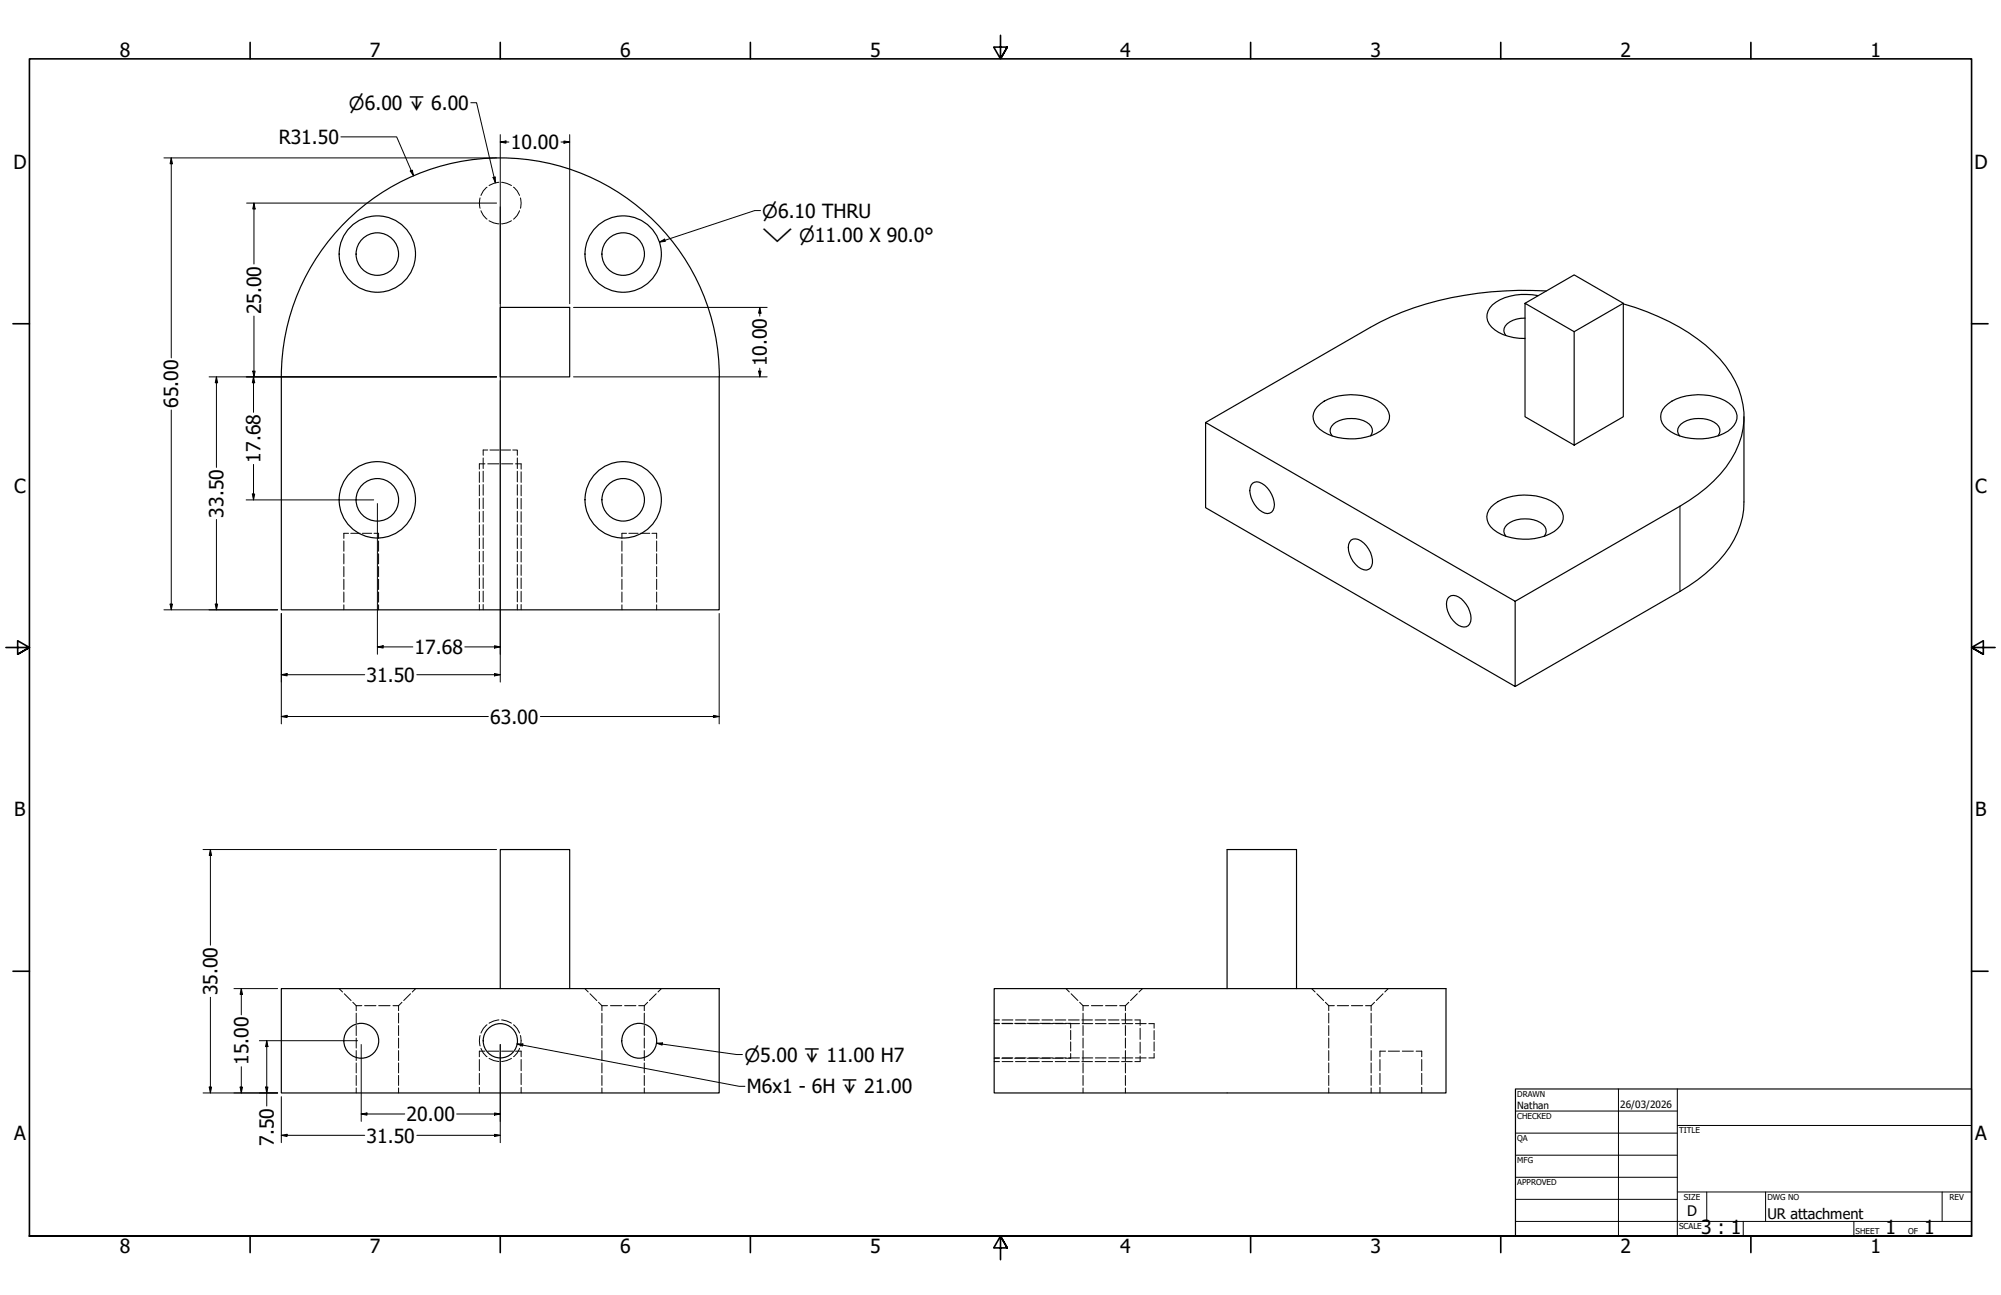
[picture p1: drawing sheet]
<svg xmlns="http://www.w3.org/2000/svg" width="864mm" height="559mm" viewBox="0 0 864 559" stroke-linecap="round" stroke-linejoin="round" font-family="sans-serif">
<!-- layer: Hidden Narrow (ANSI) -->
<g fill="none" stroke="#000" stroke-width=".43">
<path d="M206.9 200.2v2.2M206.9 203.6v4.6M206.9 209.3v4.6M206.9 215.1v4.5M224.9 200.2v2.2M224.9 203.6v4.6M224.9 209.3v4.6M224.9 215.1v4.5M206.9 220.8v4.6M206.9 226.5v4.6M206.9 232.2v4.6M206.9 237.9v4.6"/>
<path d="M224.9 220.8v4.6M224.9 226.5v4.6M224.9 232.2v4.6M224.9 237.9v4.6M206.9 243.7v4.6M206.9 249.4v4.6M206.9 255.1v4.6M224.9 243.7v4.6M224.9 249.4v4.6M224.9 255.1v4.6M206.9 260.9v2.2M224.9 260.9v2.2"/>
<path d="M207.2 446.8l-.3 2.3 .3 2.3M207.6 452.4a7 7 0 0 0 2.6 3.6M210.2 442.2a7.2 7.2 0 0 0-2.6 3.6M211.1 456.7l2 .9 2.2 .4M215.3 440.1l-2.2 .5-2 .9M216.5 440.1l2.2 .5 2 .9M220.7 456.7l-2 .9-2.2 .4M221.6 442.2a7.2 7.2 0 0 1 2.6 3.6M224.2 452.4a7 7 0 0 1-2.6 3.6M224.6 446.8l.3 2.3-.3 2.3M429.1 458.1h2.3M429.1 440.1h2.3"/>
<path d="M432.5 458.1h4.6M432.5 440.1h4.6M438.3 458.1h4.5M438.3 440.1h4.5M444 458.1h4.6M444 440.1h4.6M449.7 458.1h4.6M449.7 440.1h4.6M455.4 458.1h4.6M455.4 440.1h4.6M461.1 458.1h4.7M461.1 440.1h4.7"/>
<path d="M466.9 458.1h4.6M466.9 440.1h4.6M472.6 458.1h4.6M472.6 440.1h4.6M478.3 458.1h4.6M478.3 440.1h4.6M484.1 458.1h4.5M484.1 440.1h4.5M489.8 458.1h2.3M489.8 440.1h2.3"/>
</g>
<!-- layer: Hidden (ANSI) -->
<g fill="none" stroke="#000" stroke-width=".43">
<path d="M215.3 78.7l-2.2 .4-2 1M216.5 78.7l2.2 .4 2 1M207.2 85.4l-.3 2.2 .3 2.3M207.6 90.9a7 7 0 0 0 2.6 3.7M210.2 80.8a7.2 7.2 0 0 0-2.6 3.5M211.1 95.2l2 1 2.2 .4M220.7 95.2l-2 1-2.2 .4M221.6 80.8a7.2 7.2 0 0 1 2.6 3.5M224.2 90.9a7 7 0 0 1-2.6 3.7M224.6 85.4l.3 2.2-.3 2.3M208.5 197.6v4.6M210.5 194.2h-2v2.3"/>
<path d="M211.5 194.2h3.9M216.4 194.2h3.9M221.3 194.2h2v2.3M223.3 197.6v4.6M206.9 200.2h2.4M208.5 203.3v4.7M208.5 209.1v4.6M208.5 214.9v4.6M210.5 200.2h4.8M216.5 200.2h4.8M222.5 200.2h2.4M223.3 203.3v4.7"/>
<path d="M223.3 209.1v4.6M223.3 214.9v4.6M148.4 233.4v4.5M148.4 239v4.3M150.4 230.1h-2v2.2M151.4 230.1h4M156.4 230.1h4M161.4 230.1h2v2.2M163.4 233.4v4.5M163.4 239v4.3M208.5 220.6v4.6M208.5 226.4v4.5"/>
<path d="M208.5 232.1v4.6M208.5 237.9v4.5M223.3 220.6v4.6M223.3 226.4v4.5M223.3 232.1v4.6M223.3 237.9v4.5M268.4 233.4v4.5M268.4 239v4.3M270.4 230.1h-2v2.2M271.4 230.1h4M276.4 230.1h4M281.4 230.1h2v2.2"/>
<path d="M283.4 233.4v4.5M283.4 239v4.3M148.4 244.5v4.4M148.4 249.9v4.5M148.4 255.5v4.3M163.4 244.5v4.4M163.4 249.9v4.5M163.4 255.5v4.3M208.5 243.6v4.6M208.5 249.4v4.5M208.5 255.1v4.6M223.3 243.6v4.6"/>
<path d="M223.3 249.4v4.5M223.3 255.1v4.6M268.4 244.5v4.4M268.4 249.9v4.5M268.4 255.5v4.3M283.4 244.5v4.4M283.4 249.9v4.5M283.4 255.5v4.3M148.4 261v2.1M163.4 261v2.1M208.5 260.9v2.2M223.3 260.9v2.2"/>
<path d="M268.4 261v2.1M283.4 261v2.1M146.4 426.6l1.4 1.5M148.6 428.8l2.9 2.9M152.3 432.5l1.4 1.5M153.7 434h2.4M153.7 434v2.1M153.7 437.2v4.3M157.4 434h4.8M163.4 434h4.9M169.6 434h2.4M172 434v2.1"/>
<path d="M172 437.2v4.3M173.5 432.5l-1.5 1.5M177.2 428.8l-3 2.9M179.4 426.6l-1.5 1.5M252.4 426.6l1.5 1.5M254.6 428.8l3 2.9M258.3 432.5l1.5 1.5M259.8 434h2.4M259.8 434v2.1M259.8 437.2v4.3M263.5 434h4.9M269.6 434h4.8"/>
<path d="M275.7 434h2.4M278.1 434v2.1M278.1 437.2v4.3M279.5 432.5l-1.4 1.5M283.2 428.8l-2.9 2.9M285.4 426.6l-1.4 1.5M460.1 426.6l1.4 1.5M462.3 428.8l2.9 2.9M466 432.5l1.4 1.5M467.4 434h2.4M467.4 434v2.1M467.4 437.2v4.3"/>
<path d="M471 434h4.9M477.1 434h4.9M483.2 434h2.5M485.7 434v2.1M485.7 437.2v4.3M487.2 432.5l-1.5 1.5M490.9 428.8l-3 2.9M493.1 426.6l-1.5 1.5M566.1 426.6l1.5 1.5M568.3 428.8l2.9 2.9M572 432.5l1.5 1.5M573.5 434h2.4"/>
<path d="M573.5 434v2.1M573.5 437.2v4.3M577.2 434h4.8M583.2 434h4.9M589.3 434h2.5M591.8 434v2.1M591.8 437.2v4.3M593.2 432.5l-1.4 1.5M596.9 428.8l-2.9 2.9M599.1 426.6l-1.4 1.5M153.7 442.5v4.3M153.7 447.9v4.3"/>
<path d="M153.7 453.3v4.3M153.7 458.7v4.3M172 442.5v4.3M172 447.9v4.3M172 453.3v4.3M172 458.7v4.3M206.9 457.2v4.8M209.3 453.6h-2.4v2.4M210.5 453.6h4.8M216.5 453.6h4.8M222.5 453.6h2.4v2.4M224.9 457.2v4.8"/>
<path d="M259.8 442.5v4.3M259.8 447.9v4.3M259.8 453.3v4.3M259.8 458.7v4.3M278.1 442.5v4.3M278.1 447.9v4.3M278.1 453.3v4.3M278.1 458.7v4.3M429.1 441.6h2.2M429.1 456.6h2.2M429.1 456.5h2.3M429.1 441.7h2.3"/>
<path d="M432.4 441.6h4.4M432.4 456.6h4.4M432.6 456.5h4.5M432.6 441.7h4.5M437.9 441.6h4.4M437.9 456.6h4.4M438.3 456.5h4.6M438.3 441.7h4.6M443.4 441.6h4.4M443.4 456.6h4.4M444.1 456.5h4.5M444.1 441.7h4.5"/>
<path d="M448.9 441.6h4.4M448.9 456.6h4.4M449.8 456.5h4.6M449.8 441.7h4.6M454.4 441.6h4.4M454.4 456.6h4.4M455.5 456.5h4.6M455.5 441.7h4.6M459.9 441.6h2.2v2M461.3 456.5h4.6M461.3 441.7h4.6M462.1 444.6v4"/>
<path d="M462.1 449.6v4M462.1 454.6v2h-2.2M467 456.5h4.6M467 441.7h4.6M467.4 442.5v4.3M467.4 447.9v4.3M467.4 453.3v4.3M467.4 458.7v4.3M472.8 456.5h4.6M472.8 441.7h4.6M478.5 456.5h4.6M478.5 441.7h4.6"/>
<path d="M484.3 456.5h4.6M484.3 441.7h4.6M485.7 442.5v4.3M485.7 447.9v4.3M485.7 453.3v4.3M485.7 458.7v4.3M490 456.5h4.7M490 441.7h4.7M492.1 440.1v2.4M492.1 443.7v4.8M492.1 449.7v4.8M492.1 455.7v2.4"/>
<path d="M495.8 441.7h2.3v2M498.1 444.7v3.9M498.1 449.6v3.9M498.1 454.5v2h-2.3M573.5 442.5v4.3M573.5 447.9v4.3M573.5 453.3v4.3M573.5 458.7v4.3M591.8 442.5v4.3M591.8 447.9v4.3M591.8 453.3v4.3M591.8 458.7v4.3"/>
<path d="M595.6 457.2v4.8M598 453.6h-2.4v2.4M599.2 453.6h4.8M605.2 453.6h4.8M611.2 453.6h2.4v2.4M613.6 457.2v4.8M153.7 464.1v4.3M153.7 469.5v2.1M172 464.1v4.3M172 469.5v2.1M206.9 463.2v4.8M206.9 469.2v2.4"/>
<path d="M224.9 463.2v4.8M224.9 469.2v2.4M259.8 464.1v4.3M259.8 469.5v2.1M278.1 464.1v4.3M278.1 469.5v2.1M467.4 464.1v4.3M467.4 469.5v2.1M485.7 464.1v4.3M485.7 469.5v2.1M573.5 464.1v4.3M573.5 469.5v2.1"/>
<path d="M591.8 464.1v4.3M591.8 469.5v2.1M595.6 463.2v4.8M595.6 469.2v2.4M613.6 463.2v4.8M613.6 469.2v2.4"/>
</g>
<!-- layer: Visible (ANSI) -->
<g fill="none" stroke="#000" stroke-width=".51">
<path d="M215.9 132.7h30v29.9h-30zM658.2 130.9l21.2 12.2v49l-21.2-12.3v-48.9l21.2-12.3 21.2 12.3v48.9l-21.2 12.3M658.2 137.3a9.4 9.4 0 0 0-9 4.4l-.2 1 .9 2.1M663.8 127.6a24.2 24.2 0 0 0-19.7 3.9 6.6 6.6 0 0 0 1.1 10.9 22.1 22.1 0 0 0 13 3.7M667.4 125.5a148.6 148.6 0 0 0-67.1 11.2l-8.9 4.6-71.1 41M700.6 131.1a88.4 88.4 0 0 1 41.7 23.8 35.3 35.3 0 0 1 8.1 36.7 52.2 52.2 0 0 1-21.3 24.3l-75.2 43.6M700.6 130.9l-21.2 12.2M121.4 162.6v100.5h189v-100.5M121.4 162.7a94.5 94.5 0 0 1 94.5-94.6 94.5 94.5 0 0 1 94.6 94.6M568.6 175.5a21 21 0 0 1 16.8-5.1 17.8 17.8 0 0 1 13.2 6.1 6.1 6.1 0 0 1-1.4 8.3 24 24 0 0 1-27.7 .4 6.4 6.4 0 0 1-.9-9.7zM718.6 175.5a22.1 22.1 0 0 1 19.3-4.8 14.6 14.6 0 0 1 11.4 7.2 7 7 0 0 1-3.6 8.2 24.8 24.8 0 0 1-26.2-.9 6.4 6.4 0 0 1-.9-9.7zM752.7 179.8v36.8a38.6 38.6 0 0 1-13.6 28.2 72.8 72.8 0 0 1-14.1 10.4l-71.1 41"/>
<path d="M520.3 182.3l133.6 77.2v36.7l-133.6-77.1zM574.9 188.1a3.8 3.8 0 0 1 1.7-5.9 14 14 0 0 1 14.3 .8 3.6 3.6 0 0 1 .6 5.1M724.9 188.1a3.7 3.7 0 0 1 1.7-5.9 13.9 13.9 0 0 1 14.3 .8 3.6 3.6 0 0 1 .6 5.1M540.6 208.5a4.8 4.8 0 0 1 6.4 2.1 10.8 10.8 0 0 1 2.8 8.5 3.1 3.1 0 0 1-5.1 1.8 11.2 11.2 0 0 1-5.1-10.5zM643.6 218.8a22.1 22.1 0 0 1 19.3-4.8 14.6 14.6 0 0 1 11.4 7.2 7 7 0 0 1-3.5 8.2 24.8 24.8 0 0 1-26.3-.9 6.4 6.4 0 0 1-.9-9.7zM583.1 233a4.3 4.3 0 0 1 5.5 1.4 10.3 10.3 0 0 1 3.4 9.8 2.96 2.96 0 0 1-4.6 1.2 11 11 0 0 1-5.4-10.5zM649.9 231.4a3.7 3.7 0 0 1 1.7-5.9 13.9 13.9 0 0 1 14.3 .8 3.6 3.6 0 0 1 .6 5.1M625.4 257.6a4.8 4.8 0 0 1 6.4 2 9.8 9.8 0 0 1 2.5 9.6 3.7 3.7 0 0 1-5.9-.2 10.2 10.2 0 0 1-3.6-10.7zM121.4 426.6h189v45h-189zM215.9 426.6v-60h30v60M529.6 426.6h94.5v45h-195v-45h100.5v-60h30v60"/>
<circle cx="162.8" cy="109.6" r="9.2"/>
<circle cx="162.8" cy="109.6" r="16.5"/>
<circle cx="269" cy="109.6" r="9.2"/>
<circle cx="269" cy="109.6" r="16.5"/>
<circle cx="162.8" cy="215.7" r="9.2"/>
<circle cx="162.8" cy="215.7" r="16.5"/>
<circle cx="269" cy="215.7" r="9.2"/>
<circle cx="269" cy="215.7" r="16.5"/>
<circle cx="155.9" cy="449.1" r="7.5"/>
<circle cx="215.9" cy="449.1" r="7.4"/>
<circle cx="275.9" cy="449.1" r="7.5"/>
</g>
<!-- layer: Visible Narrow (ANSI) -->
<path d="M725 218.4v36.8" fill="none" stroke="#000" stroke-width=".43"/>
<!-- layer: Border (ANSI) -->
<g fill="none" stroke="#000" stroke-width=".7">
<path d="M107.9 18.3v7.1M215.9 18.3v7.1M323.8 18.3v7.1M431.8 15.2v10.2l-2.9-5.1h5.8l-2.9 5.1 2.9-5.1M539.8 18.3v7.1M647.7 18.3v7.1M755.6 18.3v7.1M5.6 139.7h7.1M850.9 139.7h7.1M2.5 279.4h10.2l-5.1-2.9v5.8l5.1-2.9-5.1 2.9M861.1 279.4h-10.2l5.1-2.9v5.8l-5.1-2.9 5.1 2.9M5.6 419.1h7.1"/>
<path d="M850.9 419.1h7.1M12.7 533.4v-508h838.2v508h-838.2h838.2M107.9 533.4v7.1M215.9 533.4v7.1M323.8 533.4v7.1M434.7 538.5l-2.9-5.1 2.9 5.1h-5.8l2.9-5.1v10.2M539.8 533.4v7.1M647.7 533.4v7.1M755.6 533.4v7.1"/>
</g>
<!-- layer: Title (ANSI) -->
<g fill="none" stroke="#000" stroke-width=".43">
<path d="M654 479.4h69.9M698.5 469.9v63.5M723.9 469.9v63.5M654 488.9h69.9M654 498.5h69.9M723.9 485.6h127M654 508h69.9M654 517.5h69.9M723.9 514.3h127M736.6 514.3v12.7M762 514.3v12.7M838.2 514.3v12.7"/>
<path d="M654 527h196.9M752.3 527v6.4M800.1 527v6.4"/>
</g>
<path d="M654 469.9h196.9v63.5h-196.9z" fill="none" stroke="#000" stroke-width=".51"/>
<!-- layer: Symbol (ANSI) -->
<path d="M203.2 44.3h2.5l8.1 34.6M212.8 76.6l.9-.3 .1 2.6zM328.2 90.9h-2.5l-41.1 13.6M284.6 104.5l2.2-1.3 .3 .9zM223.1 450.5h2.6l-.2 .9zM223.1 450.5l95.9 18.3h2.5M283.3 450.2l2.6-.2-.1 1zM283.3 450.2l34.6 4.8h2.5" fill="none" stroke="#000" stroke-width=".43"/>
<path d="M212.8 76.6l.9-.3 .1 2.6zM284.6 104.5l2.2-1.3 .3 .9zM223.1 450.5h2.6l-.2 .9zM283.3 450.2l2.6-.2-.1 1z" fill="#000"/>
<!-- layer: Dimension (ANSI) -->
<g fill="none" stroke="#000" stroke-width=".43">
<path d="M147.1 59.1h24.1l7.3 16.8M215.9 58.1v236.2M245.9 58.1v73M70.7 68.1h143.6M73.9 68.1l.5 2.6h-1zM73.9 68.1v86.3M177 73.8l.9-.4 .6 2.5zM215.9 61.3l2.5-.5v1zM215.9 61.3h3.7M242.1 61.3h3.8M243.4 60.8l2.5 .5-2.5 .5zM106.4 87.6h107.9"/>
<path d="M109.6 87.6l.5 2.6h-1zM109.6 87.6v26.3M109.6 136.4v26.2M247.5 132.7h83.6M327.9 132.7l.5 2.4h-1zM327.9 132.7v3.7M327.9 158.9v3.7M73.9 176.9v86.2M90.2 162.6h124.1M93.4 162.6l.5 2.6h-1zM93.4 162.6v39.1M109.1 160.1h1l-.5 2.5z"/>
<path d="M109.4 162.6l.5 2.6h-1zM109.4 162.6v15.3M247.5 162.6h83.6M327.4 160.1h1l-.5 2.5zM106.2 215.7h55.1M108.9 213.2h1l-.5 2.5zM109.4 200.4v15.3M162.9 217.3v65M93.4 224.2v38.9M70.7 263.1h49.1M73.4 260.7h1l-.5 2.4zM92.9 260.7h1l-.5 2.4z"/>
<path d="M121.4 264.7v47.7M162.9 279.1l2.5-.5v1.1zM162.9 279.1h15.3M200.6 279.1h15.3M213.4 278.6l2.5 .5-2.5 .6zM310.4 264.7v47.7M121.4 291.1l2.5-.5v1.1zM121.4 291.1h36M179.9 291.1h36M213.4 290.6l2.5 .5-2.5 .6zM121.4 309.2l2.5-.5v.9zM121.4 309.2h89.4"/>
<path d="M233.2 309.2h77.2M307.9 308.7l2.5 .5-2.5 .4zM87.6 366.6h126.7M90.8 366.6l.5 2.5h-1zM90.8 366.6v41.3M90.8 430.3v41.3M101 426.6h18.8M104.1 426.6l.5 2.5h-1zM104.1 426.6v11.3M112 449.1h42.3M115.1 449.1l.5 2.5h-1zM115.1 449.1v28.2"/>
<path d="M155.9 450.7v33.2M215.9 450.7v42.4M87.6 471.6h32.2M90.3 469.1h1l-.5 2.5zM103.6 469.1h1l-.5 2.5zM104.1 460.3v11.3M114.6 469.1h1l-.5 2.5zM121.4 473.2v19.9M121.4 489.9l2.5-.4v.9zM121.4 489.9h36M155.9 480.7l2.5-.4v.9zM155.9 480.7h18.8"/>
<path d="M179.9 489.9h36M197.1 480.7h18.8M213.4 489.5l2.5 .4-2.5 .5zM213.4 480.3l2.5 .4-2.5 .5z"/>
</g>
<g fill="#000">
<path d="M73.9 68.1l.5 2.6h-1zM177 73.8l.9-.4 .6 2.5zM215.9 61.3l2.5-.5v1zM243.4 60.8l2.5 .5-2.5 .5zM109.6 87.6l.5 2.6h-1zM327.9 132.7l.5 2.4h-1zM93.4 162.6l.5 2.6h-1zM109.1 160.1h1l-.5 2.5zM109.4 162.6l.5 2.6h-1zM327.4 160.1h1l-.5 2.5zM108.9 213.2h1l-.5 2.5zM73.4 260.7h1l-.5 2.4z"/>
<path d="M92.9 260.7h1l-.5 2.4zM162.9 279.1l2.5-.5v1.1zM213.4 278.6l2.5 .5-2.5 .6zM121.4 291.1l2.5-.5v1.1zM213.4 290.6l2.5 .5-2.5 .6zM121.4 309.2l2.5-.5v.9zM307.9 308.7l2.5 .5-2.5 .4zM90.8 366.6l.5 2.5h-1zM104.1 426.6l.5 2.5h-1zM115.1 449.1l.5 2.5h-1zM90.3 469.1h1l-.5 2.5zM103.6 469.1h1l-.5 2.5z"/>
<path d="M114.6 469.1h1l-.5 2.5zM121.4 489.9l2.5-.4v.9zM155.9 480.7l2.5-.4v.9zM213.4 489.5l2.5 .4-2.5 .5zM213.4 480.3l2.5 .4-2.5 .5z"/>
</g>
<g font-size="8.4">
<text x="51.7" y="24.4">8</text>
<text x="159.6" y="24.4">7</text>
<text x="267.6" y="24.4">6</text>
<text x="375.5" y="24.4">5</text>
<text x="483.5" y="24.4">4</text>
<text x="591.4" y="24.4">3</text>
<text x="699.4" y="24.4">2</text>
<text x="807.3" y="24.4">1</text>
<text x="120.3" y="62.1">R31.50</text>
<text x="220.5" y="64.3">10.00</text>
<text x="5.8" y="72.9">D</text>
<text x="852.1" y="72.9">D</text>
<text x="112.6" y="135.6" transform="rotate(-90 112.6 135.6)">25.00</text>
<text x="331" y="158.1" transform="rotate(-90 331 158.1)">10.00</text>
<text x="77" y="176.1" transform="rotate(-90 77 176.1)">65.00</text>
<text x="112.5" y="199.6" transform="rotate(-90 112.5 199.6)">17.68</text>
<text x="6.1" y="212.6">C</text>
<text x="852.4" y="212.6">C</text>
<text x="96.5" y="223.3" transform="rotate(-90 96.5 223.3)">33.50</text>
<text x="178.9" y="282.2">17.68</text>
<text x="158.2" y="294.2">31.50</text>
<text x="211.6" y="312.2">63.00</text>
<text x="6.2" y="352.3">B</text>
<text x="852.5" y="352.3">B</text>
<text x="93.9" y="429.5" transform="rotate(-90 93.9 429.5)">35.00</text>
<text x="107.2" y="459.5" transform="rotate(-90 107.2 459.5)">15.00</text>
<text x="322.3" y="471.8">M6x1 - 6H ↧ 21.00</text>
<text x="175.5" y="483.7">20.00</text>
<text x="6.1" y="492">A</text>
<text x="852.4" y="492">A</text>
<text x="118.2" y="494.3" transform="rotate(-90 118.2 494.3)">7.50</text>
<text x="158.2" y="493">31.50</text>
<text x="734.3" y="532.5">3 : 1</text>
<text x="813.8" y="532.6">1</text>
<text x="830.5" y="532.6">1</text>
<text x="51.7" y="540.5">8</text>
<text x="159.6" y="540.5">7</text>
<text x="267.6" y="540.5">6</text>
<text x="375.5" y="540.5">5</text>
<text x="483.5" y="540.5">4</text>
<text x="591.4" y="540.5">3</text>
<text x="699.4" y="540.5">2</text>
<text x="807.3" y="540.5">1</text>
</g>
<g font-size="7.9">
<text x="150.6" y="47.4">⌀6.00 ↧ 6.00</text>
<text x="329" y="93.9">⌀6.10 THRU</text>
<text x="329" y="104.6">⌵ ⌀11.00 X 90.0°</text>
<text x="321.2" y="458.1">⌀5.00 ↧ 11.00 H7</text>
</g>
<g font-size="6.3">
<text x="728.1" y="524.9">D</text>
<text x="762.8" y="526.2">UR attachment</text>
</g>
<g font-size="4.3">
<text x="654.8" y="478.6">Nathan</text>
<text x="699.3" y="478">26/03/2026</text>
</g>
<g font-size="3.5">
<text x="654.8" y="473.2">DRAWN</text>
<text x="654.8" y="482.8">CHECKED</text>
<text x="724.7" y="488.9">TITLE</text>
<text x="654.8" y="492.3">QA</text>
<text x="654.8" y="501.8">MFG</text>
<text x="654.8" y="511.4">APPROVED</text>
<text x="726.7" y="517.7">SIZE</text>
<text x="762.8" y="517.7">DWG NO</text>
<text x="841.4" y="517.7">REV</text>
<text x="724.7" y="530.4">SCALE</text>
<text x="800.9" y="532.6">SHEET</text>
<text x="823.6" y="532.6">OF</text>
</g>
</svg>
